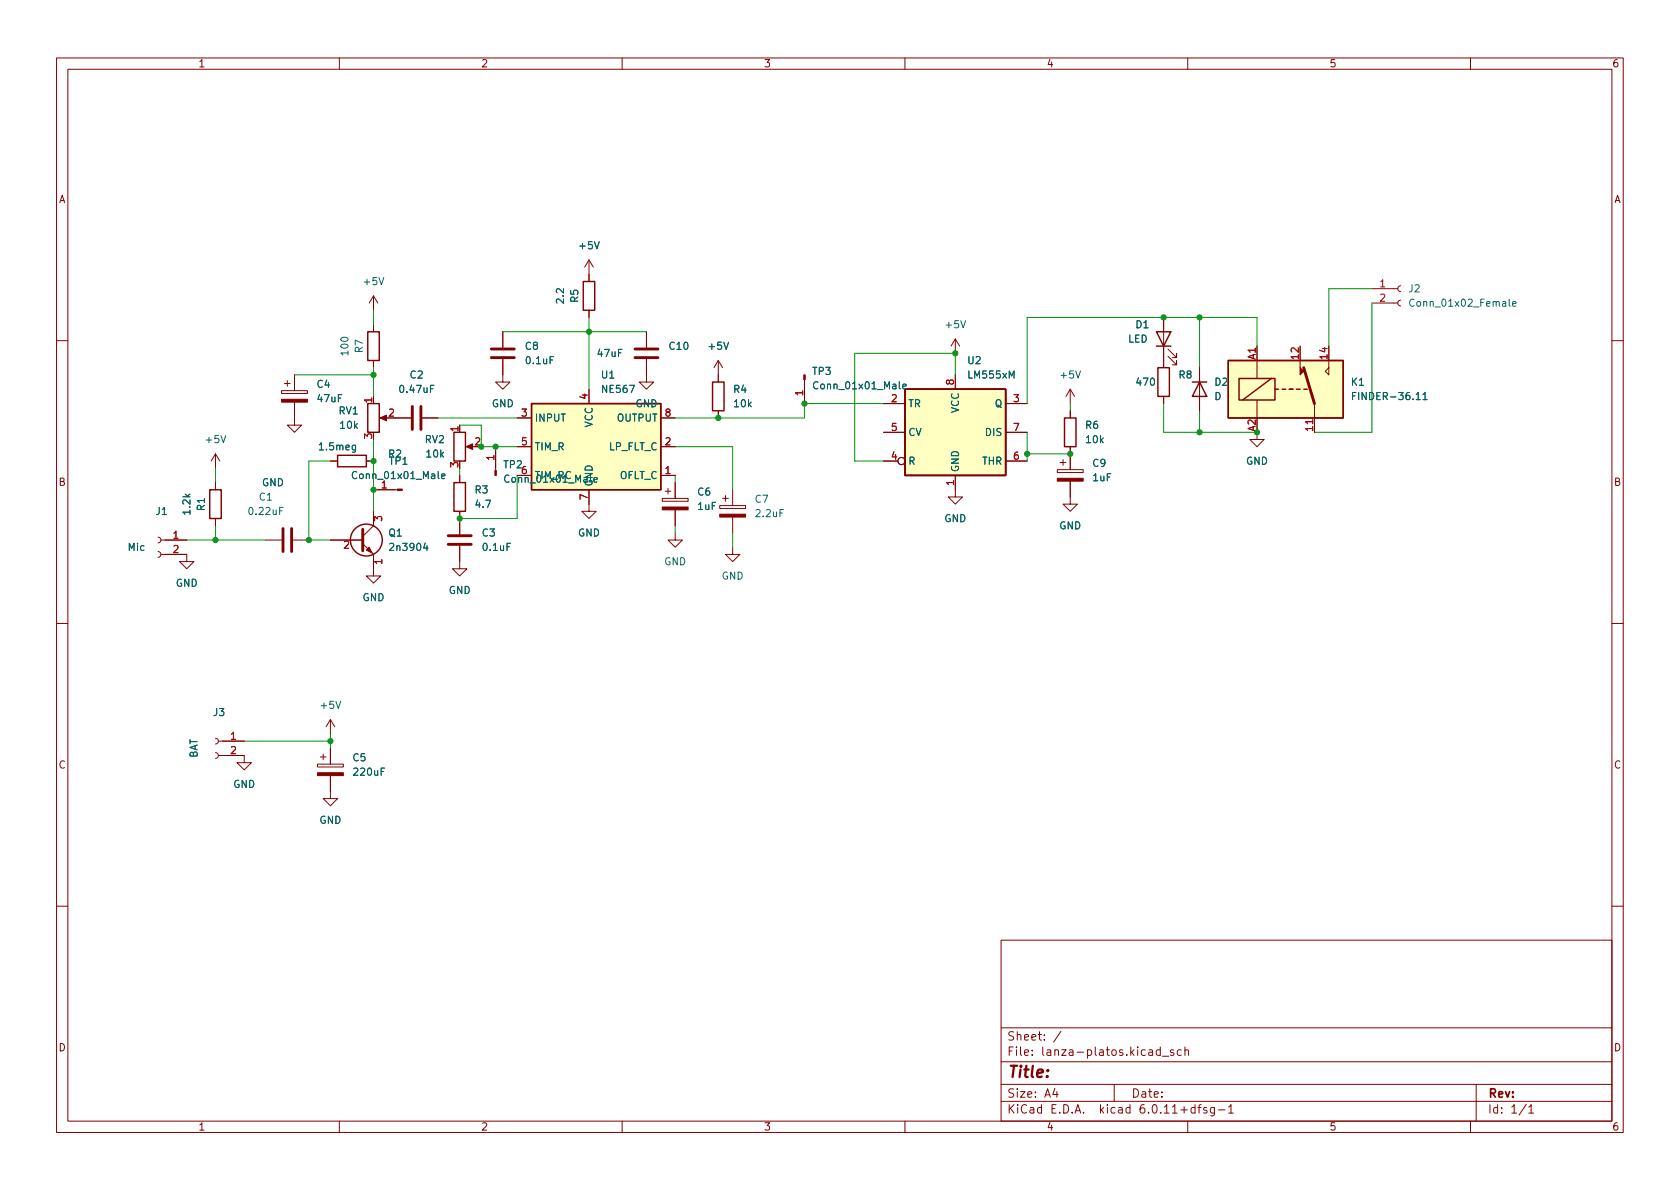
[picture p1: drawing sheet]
<svg xmlns="http://www.w3.org/2000/svg" width="297mm" height="210mm" viewBox="0 0 297 210" stroke-linecap="round" stroke-linejoin="round" font-family="sans-serif">
<g fill="none" stroke="#840000" stroke-width=".18">
<path d="M10 10.2h277v190.1h-277zM12 12.2h273v186.1h-273zM60 10.2v2M110 10.2v2M160 10.2v2M210 10.2v2M260 10.2v2M66 52.3l-.7 1.3M66 52.3v2.6M66 57.4v1.3M66 52.3l.8 1.3M88.9 58.7v2.8"/>
<path d="M104.1 46v3.8M104.1 54.9v1.2M104.1 46l-.7 1.2M104.1 46l.8 1.2M114.3 58.7v2.8M168.9 59.9v2.6M168.9 59.9l-.8 1.3M168.9 59.9l.8 1.3M205.7 56.1v8.9M242.6 53.6h4.5M242.6 51h4.5M247.6 53.1l-.3 .1-.2 .4 .2 .3 .3 .2"/>
<path d="M247.6 50.5l-.3 .2-.2 .3 .2 .4 .3 .2M10 60.2h2M49.8 69.1h4.6v.5h-4.6zM50.3 67.8h1M50.8 67.3v1M52.1 71.1v4.1h1.2l-1.2 1.2-1.3-1.2h1.3M52.1 66.3v2.8M66 63.7v1.3M66 70.1v1.3M67.6 73.9h1M69.8 73.9h2.8M74.7 73.9h2.8"/>
<path d="M81.3 75.2v1.2M82.8 79h1M87.6 79v4.2M88.9 63.5v4.1h1.3l-1.3 1.2-1.3-1.2h1.3M91.4 79h2.6M91.4 73.9h2.6M104.1 68.8v2.6M114.3 63.5v4.1h1.3l-1.3 1.2-1.3-1.2h1.3M116.8 79h2.6M116.8 73.9h2.6M127 63.7l-.8 1.3M127 63.7v3.9"/>
<path d="M127 72.6v1.3M127 63.7l.8 1.3M142.2 67.2v4.2M156.2 71.4h3.8M156.2 76.4h3.8M168.9 66.3v2.5M177.8 71.4h3.8M177.8 76.4h3.8M189.2 68.8l-.7 1.3M189.2 68.8v2.6M189.2 72.6v1.3M189.2 79v4.1"/>
<path d="M189.2 68.8l.8 1.3M205.7 70.1v1.3M206.5 63l1.5 1.5v-.8v.8h-.7M206.5 61.7l1.5 1.5v-.7v.7h-.7M212.1 65v7.6M222.2 76.4v1.3h1.3l-1.3 1.3-1.2-1.3h1.2M222.2 61.2v5.7M222.2 70.7v3.2M229.9 61.2v3.8M232.4 71.4v5M234.9 65v1.3l-.6-.6zM234.9 61.2v3.8"/>
<path d="M285 60.2h2M27.9 97.5l.4 .2 .1 .3-.1 .4-.4 .1M27.9 95l.4 .1 .1 .4-.1 .4-.4 .1M28.4 98h4.6v1.3h1.3l-1.3 1.3-1.3-1.3h1.3M28.4 95.5h4.6M38.1 80.3v2.5M38.1 85.3v1.3M38.1 91.7v1.3M38.1 80.3l-.8 1.2M38.1 80.3l.8 1.2M47 95.5h2.8M51.8 95.5h2.8"/>
<path d="M58.4 95.5h5.7M58.4 81.5h1.3M64.1 96.1l1.9 1.9v3.8h1.3l-1.3 1.3-1.2-1.3h1.2M64.8 81.5h1.2M66 90.4v2.6l-1.9 1.9M66 86.6h4.3M81.3 96.5v4.1h1.2l-1.2 1.2-1.3-1.2h1.3M81.3 84.1v1.2M81.3 90.4v4.1M104.1 86.6v3.8h1.3l-1.3 1.3-1.2-1.3h1.2M116.8 84.1h2.6M117.1 88.1h4.6v.5h-4.6z"/>
<path d="M117.6 86.9h1M118.1 86.4v1M119.4 94.2v1.3h1.2l-1.2 1.3-1.3-1.3h1.3M119.4 85.3v2.8M119.4 90.2v2.8M127.3 89.4h4.5v.5h-4.5zM127.8 88.1h1M128.3 87.6v1M129.5 96.8v1.2h1.3l-1.3 1.3-1.2-1.3h1.2M129.5 86.6v2.8M129.5 91.4v2.8M156.2 81.5h2.5"/>
<path d="M168.9 84.1v3.8h1.3l-1.3 1.2-1.3-1.2h1.3M177.8 81.5h3.8M186.9 83.1h4.6v.5h-4.6zM187.5 81.8h1M188 81.3v1M189.2 85.1v4h1.3l-1.3 1.3-1.2-1.3h1.2M10 110.2h2M285 110.2h2M38.1 133.1l.4 .1 .1 .4-.1 .4-.4 .1M38.1 130.6l.4 .1 .1 .4-.1 .3-.4 .2M38.6 133.6h4.6v1.3h1.2l-1.2 1.2-1.3-1.2h1.3M38.6 131.1h4.6"/>
<path d="M56.1 135.1h4.6v.5h-4.6zM56.6 133.9h1.1M57.1 133.3v1.1M58.4 137.2v4h1.3l-1.3 1.3-1.3-1.3h1.3M58.4 127.2l-.7 1.3M58.4 127.2v2.6M58.4 132.3v2.8M58.4 127.2l.8 1.3M10 160.2h2M177 166.3h108v32h-108zM285 160.2h2M60 198.3v2"/>
<path d="M110 198.3v2M160 198.3v2M177 194.8h108M177 191.8h108M177 187.8h108M177 181.8h108M182.5 186.5v.1M182.5 185.7v.1M184.6 183.8v.1M184.6 183v.1M187.6 182.4l-1.3 1.9M197 191.8v3"/>
<path d="M205.5 186.8h1.1M207.5 185.7l-.4-.1-.2 .2 .1 .3 .5 .1v.4h-.6M208.9 185.7l-.5-.1-.3 .3v.4l.2 .3h.6M209.5 185.8l.2-.2 .4 .1v.9M209.5 185.1v1.5M210 198.3v2M215.4 196.3h1.2M217.2 195.8l.4-.5v1.5M217.2 196.8h.9M260 198.3v2M261 191.8v6.5M270.3 195.8l.4-.5v1.5"/>
<path d="M270.3 196.8h.9"/>
<circle cx="159.4" cy="81.5" r=".63"/>
</g>
<g fill="none" stroke="#840000" stroke-width=".25">
<path d="M65 58.7h2.1v5h-2.1zM103.1 49.8h2.1v5.1h-2.1zM204.5 58.7h2.5l-1.3 2.5zM65 71.4h2.1v5h-2.1zM80.3 76.4h2v5.1h-2zM94 71.4h22.8v15.2h-22.8zM126 67.6h2v5h-2zM160 68.8h17.8v15.3h-17.8zM188.2 73.9h2v5.1h-2zM204.5 61.2h2.5M204.7 65h2.1v5.1h-2.1zM210.8 67.6h2.6"/>
<path d="M212.1 67.6l1.3 2.5h-2.6zM217.2 63.7h20.3v10.2h-20.3zM219.1 66.9h6.3v3.8h-6.3zM224.8 66.9l-5.1 3.8M225.4 68.8h.7M226.7 68.8h.6M228 68.8h.6M229.2 68.8h.7M230.5 68.8h.6M37.1 86.6h2v5.1h-2zM59.7 80.5h5.1v2h-5.1zM80.3 85.3h2v5.1h-2z"/>
<circle cx="64.8" cy="95.5" r="2.82"/>
</g>
<g fill="none" stroke="#006464" stroke-width=".18">
<path d="M67 49.1l.4 1.3 .5-1.3M105.1 42.7l.4 1.3 .5-1.3M169.9 56.7l.4 1.3 .4-1.3M266.8 52.9v1.1l.2 .2M267.4 53.7l.6-.1v-.2l-.4-.1-.2 .2 .1 .6h.5M39.1 77l.4 1.3 .4-1.3M62.9 78.7v1l-.3 .3-.3-.1M62.9 78.8l-.4-.1-.2 .3 .1 .5h.5M76.1 68.7h.4M76.7 68.1h-.6v1.3M97.9 63.1h-.6v1.2M111.3 68.1h.9l-.6 1.3"/>
<path d="M128 60.5l.4 1.3 .4-1.3M159 67.5v1.1l.2 .2M159.6 68.3l.6-.1v-.2l-.4-.1-.2 .2 .1 .6h.5M178.4 66.9v-1.3l.5 .9 .4-.9v1.3M190.2 65.6l.4 1.3 .4-1.3M250.4 69.8l.4-.4v1.3M250.4 70.7h.7M251.6 69.8l.4-.4v1.3M251.6 70.7h.7M49.4 90.3h.5M50 89.7h-.6v1.3M75.2 96l-.3 .9h.8"/>
<path d="M75.5 96.5v.8M77.5 83.4v1.1l.2 .1M78.1 84.2l.6-.1-.1-.2-.3-.1-.2 .2v.6h.5M90.2 96.1h-.6v1.2M138.5 90.1h-.6v1.3M59.4 124l.4 1.3 .4-1.3M68 135.8h-.6v1.3"/>
</g>
<path d="M72.9 71.9v4M74.4 71.9v4M86.9 61.7h4M86.9 63.2h4M112.3 61.7h4M112.3 63.2h4M230.5 65l1.9 6.4M50 93.5v4M51.6 93.5v4M64.1 93.6v3.8M79.2 94.7h4.1M79.2 96.3h4.1" fill="none" stroke="#840000" stroke-width=".51"/>
<g fill="#840000" stroke="#840000" stroke-width=".18">
<path d="M65.3 96.8l.5 1-1-.5z"/>
<path d="M56.1 136.6h4.6v.6h-4.6z"/>
<path d="M82.4 79l1.2-.5v1z"/>
<path d="M70.3 86.5h.8v.2h-.8z"/>
<path d="M127.3 90.9h4.5v.5h-4.5z"/>
<path d="M117.1 89.7h4.6v.5h-4.6z"/>
<path d="M142.1 66.3h.3v.9h-.3z"/>
<path d="M49.8 70.6h4.6v.5h-4.6z"/>
<path d="M67.2 73.9l1.1-.5v1z"/>
<path d="M229.9 65l.6 .7-.6 .6z"/>
<path d="M87.5 83.2h.3v.9h-.3z"/>
<path d="M186.9 84.6h4.6v.5h-4.6z"/>
</g>
<path d="M232.1 74.2v.7M60.9 95.8l.5-.1 .2 .4-.7 .9h.7M66.2 92.1v-.8l.5 .4 .1-.3h.6l.1 .2-.1 .5M67.5 99.3h-1.3l.4 .4" fill="none" stroke="#a90000" stroke-width=".18"/>
<g fill="#ffffc2" stroke="#ffffc2" stroke-width=".18">
<path d="M160 68.8h17.8v15.3h-17.8z"/>
<path d="M217.2 63.7h20.3v10.2h-20.3z"/>
<path d="M94 71.4h22.8v15.2h-22.8z"/>
</g>
<g fill="none" stroke="#009600" stroke-width=".18">
<path d="M66 54.9v2.5M88.9 58.7h25.4M104.1 56.1v12.7M212.1 56.1v8.9M242.6 53.6v22.8h-10.2M242.6 51h-7.7v10.2M52.1 66.3h13.9M66 65v5.1M66 77.7v12.7M77.5 73.9h13.9M81.3 75.2h3.8v3.8h6.3M119.4 79h10.1v7.6"/>
<path d="M156.2 71.4h-14v2.5h-22.8M168.9 66.3v-3.8h-17.8v19h5.1M181.6 76.4v5.1M189.2 71.4v1.2M205.7 71.4v5h16.5M212.1 72.6v3.8M222.2 61.2v-5.1h-40.6v15.3M33 95.5h14M38.1 82.8v2.5M38.1 93v2.5M58.4 81.5h-3.8v14h3.8M81.3 82.8v1.3"/>
<path d="M91.4 84.1v7.6h-10.1M119.4 84.1v1.2M119.4 93v1.2M129.5 94.2v2.6M181.6 80.3h7.6M43.2 131.1h15.2M58.4 129.8v2.5"/>
</g>
<g fill="#009600" stroke="#009600" stroke-width=".18">
<circle cx="222.2" cy="76.4" r=".46"/>
<circle cx="212.1" cy="76.4" r=".46"/>
<circle cx="205.7" cy="56.1" r=".46"/>
<circle cx="212.1" cy="56.1" r=".46"/>
<circle cx="189.2" cy="80.3" r=".46"/>
<circle cx="58.4" cy="131.1" r=".46"/>
<circle cx="54.6" cy="95.5" r=".46"/>
<circle cx="66" cy="86.6" r=".46"/>
<circle cx="38.1" cy="95.5" r=".46"/>
<circle cx="168.9" cy="62.5" r=".46"/>
<circle cx="181.6" cy="80.3" r=".46"/>
<circle cx="127" cy="73.9" r=".46"/>
<circle cx="142.2" cy="71.4" r=".46"/>
<circle cx="81.3" cy="91.7" r=".46"/>
<circle cx="66" cy="81.5" r=".46"/>
<circle cx="66" cy="66.3" r=".46"/>
<circle cx="87.6" cy="79" r=".46"/>
<circle cx="85.1" cy="79" r=".46"/>
<circle cx="104.1" cy="58.7" r=".46"/>
</g>
<text font-size="2.8" fill="#840000" x="178" y="191.2">Title:</text>
<g font-size="2.1" fill="#840000">
<text x="178" y="184.5">Sheet:</text>
<text x="178" y="187.2">File:</text>
<text x="184.4" y="187.2">lanza-platos.kicad_sch</text>
<text x="178" y="197.4">KiCad</text>
<text x="178" y="194.6">Size:</text>
<text x="184.7" y="194.6">A4</text>
<text x="185.7" y="197.4">E.D.A.</text>
<text x="194.6" y="197.4">kicad</text>
<text x="200" y="194.6">Date:</text>
<text x="201.8" y="197.4">6.0.11+dfsg-1</text>
<text x="263" y="194.6">Rev:</text>
<text x="263" y="197.4">Id:</text>
<text x="267.1" y="197.4">1/1</text>
</g>
<g font-size="1.8" fill="#840000">
<text x="35" y="12.3">1</text>
<text x="85" y="12.3">2</text>
<text x="135" y="12.3">3</text>
<text x="185" y="12.3">4</text>
<text x="235" y="12.3">5</text>
<text x="285" y="12.3">6</text>
<text x="10.4" y="36.3">A</text>
<text x="285.4" y="36.3">A</text>
<text x="10.3" y="86.3">B</text>
<text x="88.9" y="85.7">Conn_01x01_Male</text>
<text x="285.3" y="86.3">B</text>
<text x="10.3" y="136.3">C</text>
<text x="285.3" y="136.3">C</text>
<text x="10.3" y="186.3">D</text>
<text x="285.3" y="186.3">D</text>
<text x="35" y="200.3">1</text>
<text x="85" y="200.3">2</text>
<text x="135" y="200.3">3</text>
<text x="185" y="200.3">4</text>
<text x="235" y="200.3">5</text>
<text x="285" y="200.3">6</text>
</g>
<g font-size="1.8" fill="#006464">
<text x="102.1" y="44.5">+5V</text>
<text x="64" y="50.8">+5V</text>
<text x="100.1" y="53.9" transform="rotate(-90 100.1 53.9)">2.2</text>
<text x="102.6" y="53.6" transform="rotate(-90 102.6 53.6)">R5</text>
<text x="248.9" y="52.1">J2</text>
<text x="166.9" y="58.4">+5V</text>
<text x="200.7" y="58.4">D1</text>
<text x="248.9" y="54.6">Conn_01x02_Female</text>
<text x="62" y="63.1" transform="rotate(-90 62 63.1)">100</text>
<text x="64.5" y="62.5" transform="rotate(-90 64.5 62.5)">R7</text>
<text x="92.7" y="62.2">C8</text>
<text x="92.7" y="64.8">0.1uF</text>
<text x="105.4" y="63.5">47uF</text>
<text x="118.1" y="62.2">C10</text>
<text x="125" y="62.2">+5V</text>
<text x="170.9" y="64.8">U2</text>
<text x="199.4" y="61">LED</text>
<text x="55.9" y="69">C4</text>
<text x="55.9" y="71.5">47uF</text>
<text x="70.3" y="69.9">0.47uF</text>
<text x="72.3" y="67.3">C2</text>
<text x="106.2" y="67.3">U1</text>
<text x="106.2" y="69.9">NE567</text>
<text x="129.5" y="69.9">R4</text>
<text x="143.5" y="66.7">TP3</text>
<text x="143.5" y="69.2">Conn_01x01_Male</text>
<text x="170.9" y="67.3">LM555xM</text>
<text x="187.2" y="67.3">+5V</text>
<text x="200.7" y="68.6">470</text>
<text x="208.3" y="67.3">R8</text>
<text x="214.6" y="68.6">D2</text>
<text x="214.6" y="71.1">D</text>
<text x="238.8" y="68.6">K1</text>
<text x="238.8" y="71.1">FINDER-36.11</text>
<text x="59.8" y="73.7">RV1</text>
<text x="59.9" y="76.2">10k</text>
<text x="86.9" y="72.4">GND</text>
<text x="94.5" y="74.9">INPUT</text>
<text x="105.2" y="75.7" transform="rotate(-90 105.2 75.7)">VCC</text>
<text x="109" y="74.9">OUTPUT</text>
<text x="112.3" y="72.4">GND</text>
<text x="129.5" y="72.4">10k</text>
<text x="160.5" y="72.4">TR</text>
<text x="160.5" y="77.5">CV</text>
<text x="169.9" y="73.1" transform="rotate(-90 169.9 73.1)">VCC</text>
<text x="174.1" y="77.5">DIS</text>
<text x="175.8" y="72.4">Q</text>
<text x="191.8" y="76.2">R6</text>
<text x="36.1" y="78.7">+5V</text>
<text x="56.1" y="80">1.5meg</text>
<text x="68.5" y="81.3">R2</text>
<text x="68.7" y="82.6">TP1</text>
<text x="75" y="78.7">RV2</text>
<text x="75.1" y="81.3">10k</text>
<text x="88.9" y="83.2">TP2</text>
<text x="94.5" y="80">TIM_R</text>
<text x="107.6" y="80">LP_FLT_C</text>
<text x="160.5" y="82.6">R</text>
<text x="169.9" y="83.6" transform="rotate(-90 169.9 83.6)">GND</text>
<text x="173.6" y="82.6">THR</text>
<text x="191.8" y="78.7">10k</text>
<text x="193" y="82.9">C9</text>
<text x="220.2" y="82.6">GND</text>
<text x="45.7" y="88.9">C1</text>
<text x="46.2" y="86.4">GND</text>
<text x="62" y="85.1">Conn_01x01_Male</text>
<text x="83.8" y="87.6">R3</text>
<text x="94.5" y="85.1">TIM_RC</text>
<text x="105.2" y="86.1" transform="rotate(-90 105.2 86.1)">GND</text>
<text x="109.5" y="85.1">OFLT_C</text>
<text x="123.2" y="88">C6</text>
<text x="133.4" y="89.3">C7</text>
<text x="193" y="85.5">1uF</text>
<text x="27.4" y="91.4">J1</text>
<text x="34" y="91.3" transform="rotate(-90 34 91.3)">1.2k</text>
<text x="36.6" y="90.5" transform="rotate(-90 36.6 90.5)">R1</text>
<text x="43.7" y="91.4">0.22uF</text>
<text x="68.6" y="95.3">Q1</text>
<text x="83.8" y="90.2">4.7</text>
<text x="85.1" y="95.3">C3</text>
<text x="102.1" y="95.3">GND</text>
<text x="123.2" y="90.6">1uF</text>
<text x="133.4" y="91.8">2.2uF</text>
<text x="166.9" y="92.7">GND</text>
<text x="187.2" y="94">GND</text>
<text x="22.5" y="97.8">Mic</text>
<text x="68.6" y="97.8">2n3904</text>
<text x="85.1" y="97.8">0.1uF</text>
<text x="117.4" y="100.3">GND</text>
<text x="31" y="104.1">GND</text>
<text x="64" y="106.7">GND</text>
<text x="79.3" y="105.4">GND</text>
<text x="127.5" y="102.9">GND</text>
<text x="56.4" y="125.7">+5V</text>
<text x="37.6" y="127">J3</text>
<text x="35.3" y="134.1" transform="rotate(-90 35.3 134.1)">BAT</text>
<text x="62.2" y="135">C5</text>
<text x="62.2" y="137.5">220uF</text>
<text x="41.2" y="139.7">GND</text>
<text x="56.4" y="146.1">GND</text>
</g>
<g font-size="1.8" fill="#a90000">
<text x="243.8" y="50.8">1</text>
<text x="243.8" y="53.3">2</text>
<text x="222" y="63.7" transform="rotate(-90 222 63.7)">A1</text>
<text x="229.6" y="63.8" transform="rotate(-90 229.6 63.8)">12</text>
<text x="234.7" y="63.8" transform="rotate(-90 234.7 63.8)">14</text>
<text x="65.8" y="71.4" transform="rotate(-90 65.8 71.4)">1</text>
<text x="103.9" y="70.8" transform="rotate(-90 103.9 70.8)">4</text>
<text x="142" y="70.1" transform="rotate(-90 142 70.1)">1</text>
<text x="157.4" y="71.1">2</text>
<text x="168.7" y="68.2" transform="rotate(-90 168.7 68.2)">8</text>
<text x="179" y="71.1">3</text>
<text x="65.8" y="77.8" transform="rotate(-90 65.8 77.8)">3</text>
<text x="68.5" y="73.7">2</text>
<text x="81" y="76.5" transform="rotate(-90 81 76.5)">1</text>
<text x="92" y="73.7">3</text>
<text x="117.4" y="73.7">8</text>
<text x="157.4" y="76.2">5</text>
<text x="179" y="76.2">7</text>
<text x="222" y="76.4" transform="rotate(-90 222 76.4)">A2</text>
<text x="232.2" y="76.5" transform="rotate(-90 232.2 76.5)">11</text>
<text x="81" y="82.8" transform="rotate(-90 81 82.8)">3</text>
<text x="83.8" y="78.7">2</text>
<text x="87.4" y="81.6" transform="rotate(-90 87.4 81.6)">1</text>
<text x="92" y="78.7">5</text>
<text x="92" y="83.8">6</text>
<text x="117.4" y="83.8">1</text>
<text x="117.4" y="78.7">2</text>
<text x="157.4" y="81.3">4</text>
<text x="179" y="81.3">6</text>
<text x="67.3" y="86.4">1</text>
<text x="103.9" y="88.6" transform="rotate(-90 103.9 88.6)">7</text>
<text x="168.7" y="86" transform="rotate(-90 168.7 86)">1</text>
<text x="30.4" y="95.2">1</text>
<text x="30.4" y="97.8">2</text>
<text x="68.3" y="100" transform="rotate(-90 68.3 100)">1</text>
<text x="40.6" y="130.8">1</text>
<text x="40.6" y="133.3">2</text>
</g>
</svg>
